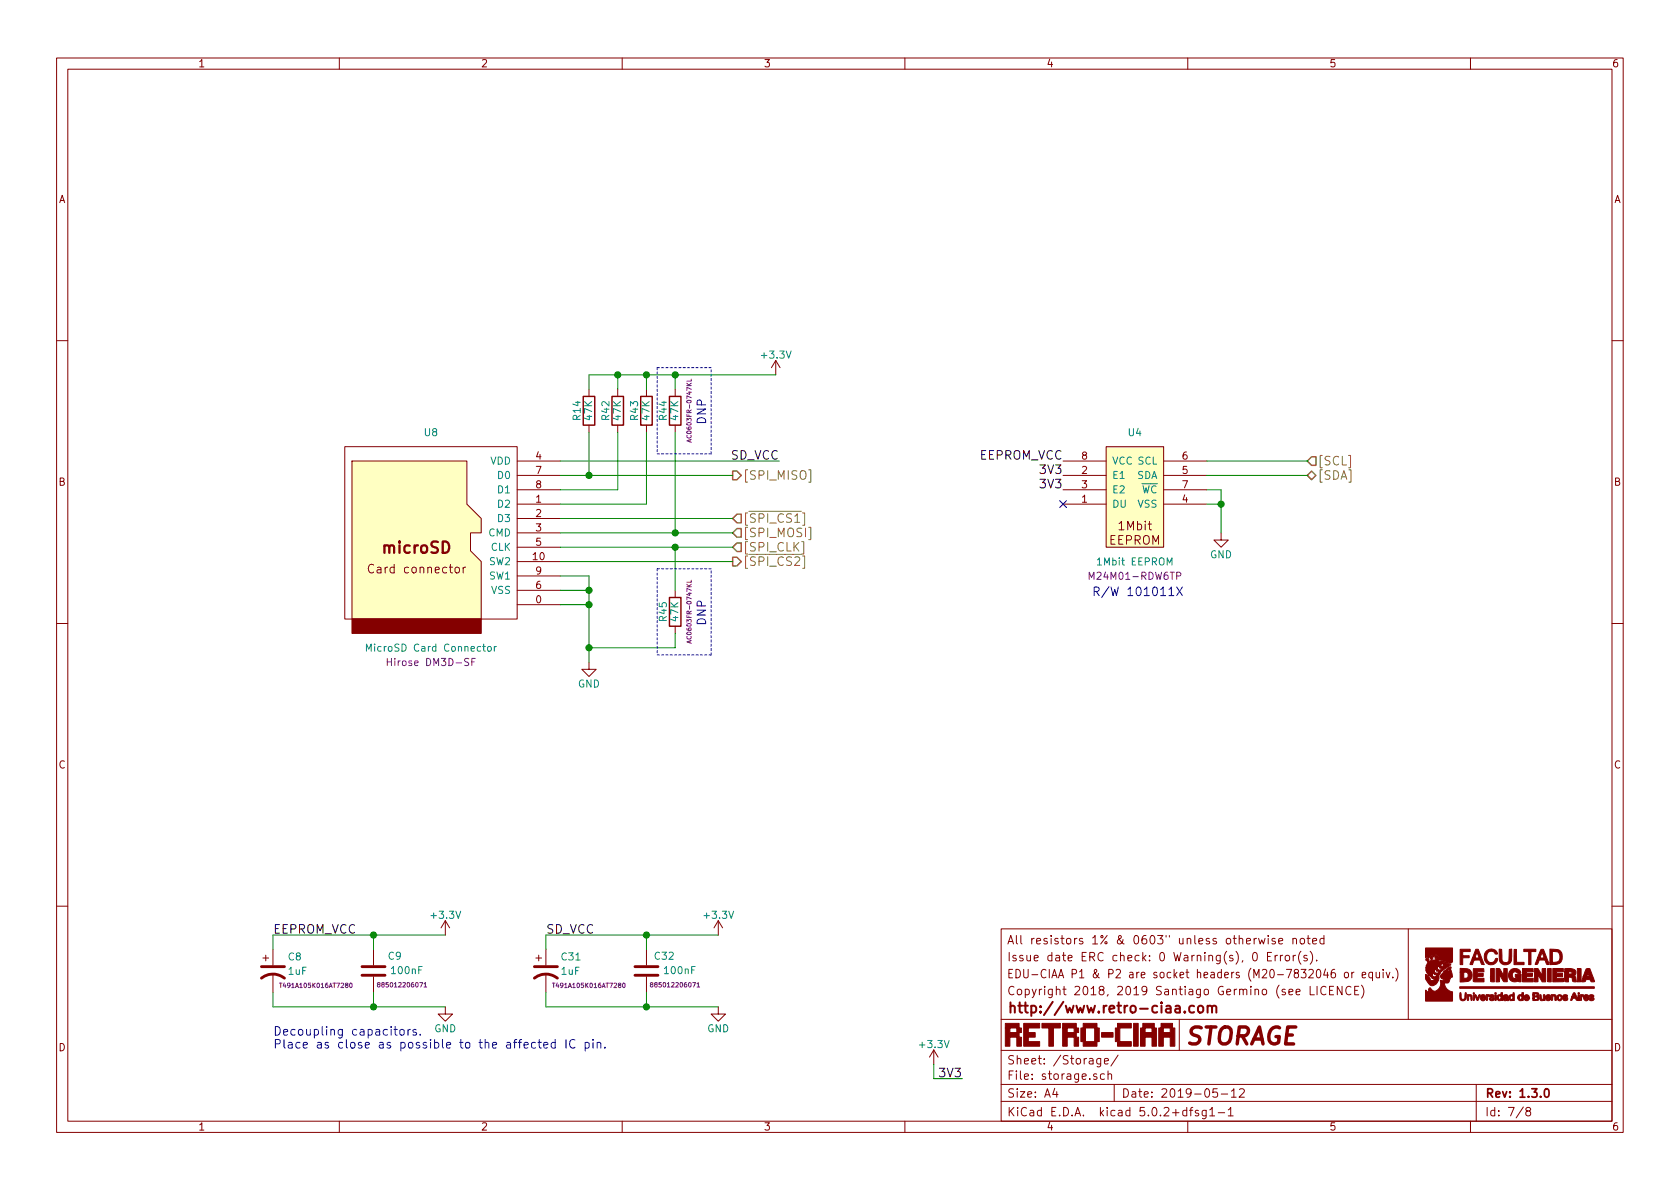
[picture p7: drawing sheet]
<svg xmlns="http://www.w3.org/2000/svg" width="297mm" height="210mm" viewBox="0 0 297 210" stroke-linecap="round" stroke-linejoin="round" font-family="sans-serif">
<g fill="none" stroke="#840000" stroke-width=".18">
<path d="M10 10.3h277v189.9h-277zM12 12.2h273v186.1h-273zM60 10.3v1.9M110 10.3v1.9M160 10.3v1.9M210 10.3v1.9M260 10.3v1.9M10 60.2h2M61 79h30.4v30.5h-30.4zM104.1 68.8v1.3M104.1 75.2v1.2M109.2 68.8v1.3"/>
<path d="M109.2 75.2v1.2M114.3 68.8v1.3M114.3 75.2v1.2M119.4 68.8v1.3M119.4 75.2v1.2M137.2 63.7l-.8 1.3M137.2 63.7v2.6M137.2 63.7l.7 1.3M195.6 79h10.1v17.8h-10.1zM285 60.2h2M62.2 81.5h20.3v7.6l2.6 2.6v2.5h-1.9v3.2l1.9 1.9v10.2h-22.9zM66.1 99.9a.62 .62 0 0 0-.8 0 .62 .62 0 0 0-.2 .8 .56 .56 0 0 0 .3 .5 .56 .56 0 0 0 .7 0"/>
<path d="M91.4 89.1h7.7M91.4 84.1h7.7M91.4 86.6h7.7M91.4 81.5h7.7M91.4 99.3h7.7M91.4 91.7h7.7M91.4 94.2h7.7M91.4 96.8h7.7M188 89.1h7.6M188 84.1h7.6M188 86.6h7.6M188 81.5h7.6"/>
<path d="M205.7 89.1h7.7M205.7 84.1h7.7M205.7 86.6h7.7M205.7 81.5h7.7M215.9 94.2v1.3h1.3l-1.3 1.3-1.3-1.3h1.3M10 110.3h2M80.5 100.4l.4-.1 .3 .3v.4l-.3 .3-.3-.1-.2-.2zM81.9 100.3v1M82.3 100.3l-.4 .3M91.4 106.9h7.7M91.4 104.4h7.7M91.4 101.8h7.7"/>
<path d="M104.1 117.1v1.3h1.3l-1.3 1.2-1.2-1.2h1.2M119.4 104.4v1.3M119.4 110.7v1.3M285 110.3h2M10 160.2h2M46.5 169.4h1M47 168.9v1M48.3 167.9v2.8M48.3 172.2v3.3M66 167.9v2.8M66 172.7v2.8M78.7 178v1.3h1.3l-1.3 1.3-1.2-1.3h1.2"/>
<path d="M78.7 162.8l-.7 1.3M78.7 162.8v2.5M78.7 162.8l.8 1.3M94.7 169.4h1.1M95.2 168.9v1M96.5 167.9v2.8M96.5 172.2v3.3M114.3 167.9v2.8M114.3 172.7v2.8M127 178v1.3h1.3l-1.3 1.3-1.3-1.3h1.3M127 162.8l-.8 1.3M127 162.8v2.5"/>
<path d="M127 162.8l.8 1.3M177 164.3h108v34h-108zM222.5 165.9l.3 1 .3-.7 .3 .7 .3-1M224.1 169.1h.5M224.2 165.4v.2M224.2 165.9v1M224.8 168.4h-.7v1.5h.7M225.5 166l-.4-.1-.2 .2v.3l.6 .1v.3h-.6M225.5 168.9v1M225.9 168.9l-.4 .3M226.1 166.4l.7-.1-.1-.3-.4-.1-.2 .2 .1 .7h.5M226.4 168.9v1"/>
<path d="M226.8 168.9l-.4 .2v.1M227.3 169.1l.2-.2 .4 .2 .1 .5-.1 .2-.4 .1-.2-.1zM228.6 166.1l.2-.2 .4 .1v.9M228.6 165.9v1M228.7 168.9v1M229.1 168.9l-.4 .3M229.9 166.1l.2-.2 .5 .2 .1 .5-.2 .2-.4 .1-.2-.1zM230 168.2a1.71 1.71 0 0 0 0 2.3M231.1 169l-.4-.1-.2 .2 .1 .3 .5 .1v.3h-.6M231.1 165.9h.5M231.3 165.4v1.3l.3 .2M231.6 168.2a1.71 1.71 0 0 1 0 2.3"/>
<path d="M231.6 174.4v1.5h.8M232.1 166.4l.7-.1-.1-.3-.4-.1-.2 .2 .1 .7h.5M232.8 169.8v.1M232.9 171.6l.2-.2a.89 .89 0 0 1 .1 1.5l-.4-.3-.1-.6zM232.9 174.4v1.5M234.1 166l-.4-.1-.3 .3 .1 .6 .2 .1 .4-.1M234.1 165.4v1.5M234.4 171.3l-.4 1.1h.9M234.4 174.6a.59 .59 0 0 0-.7 0 .59 .59 0 0 0-.2 .7 .56 .56 0 0 0 .3 .5 .56 .56 0 0 0 .6 0M234.7 171.9v1M235.1 175.1h.5M235.8 174.4h-.7v1.5h.7"/>
<path d="M236 171.4a.55 .55 0 0 0-.6 .7v.7l.2 .1 .5-.1v-.5l-.1-.2-.4-.1-.2 .3M237.3 174.4v1.5l-.9-1.5v1.5M237.8 172.1l.4-.2 .2 .3v.4l-.2 .3-.4-.1-.1-.2zM238.9 174.6a.59 .59 0 0 0-.8 0 .59 .59 0 0 0-.2 .7 .56 .56 0 0 0 .3 .5 .56 .56 0 0 0 .7 0M239 171.9v1M239.4 171.9l-.3 .2-.1 .1M239.5 175.1h.5M240.2 174.4h-.7v1.5h.7M240.7 174.2a1.71 1.71 0 0 1 0 2.3M240.8 172.4l.7-.1-.1-.3-.4-.1-.2 .2 .1 .7h.5M242.7 172l-.4-.1-.3 .3 .1 .6h.6M242.7 171.9v1.5"/>
<path d="M243.3 171.9l.1 .9 .3 .1 .2-.1M243.9 171.9v1M244.6 171.4v.2M244.6 171.9v1M245.1 171.9l.3 1 .3-1M246.3 172.8v.1M246.8 171.2a1.88 1.88 0 0 1 0 2.3M249 164.3v16M285 160.2h2M60 198.3v1.9M110 198.3v1.9M160 198.3v1.9"/>
<path d="M165.1 185.7l-.8 1.2M165.1 185.7v2.5M165.1 185.7l.8 1.2M177 194.8h108M177 191.8h108M177 185.7h108M177 180.3h108M186.5 192.5l-.4 1h1M186.8 193v1M193.9 190l-.4-.1-.2 .2 .1 .2 .5 .1v.4h-.6M194.6 187.2v1.3l-.3 .2-.3-.1M194.6 187.2h-.4l-.3 .2 .1 .6 .2 .2 .4-.1"/>
<path d="M195.3 190l-.5-.1-.2 .3v.5l.2 .2 .5-.1M195.3 187.7l.7-.2-.1-.3h-.4l-.2 .2v.7h.6M195.9 190l.2-.1 .4 .1v.9M195.9 189.4v1.5M197 191.8v3M197.7 186.6l-1.3 1.9M210 198.3v1.9M210.3 196.3h.6M210.9 195.8l-.4 .3v1.2M211.9 196.4l-.4-.1-.2 .2 .1 .3 .5 .1v.4h-.6M213.3 196.3v1.3l-.3 .2h-.4M213.3 196.4l-.5-.1-.3 .3 .1 .6 .2 .1h.5"/>
<path d="M213.9 196.3l.4-.5v1.5M213.9 197.3h.9M215.2 192.5h-.7l-.1 .7 .3-.1 .5 .1 .1 .2-.1 .5-.2 .1-.6-.1M215.4 196.8h1.1M215.9 193.5h1.2M217.2 196.3l.4-.5v1.5M217.2 197.3h.8M217.7 193l.5-.5v1.5M217.7 194h.9M219.2 192.7l.2-.2h.3l.2 .2 .1 .3-.9 1h.9M260 198.3v1.9M261 191.8v6.5"/>
<path d="M269.3 195.8l-1.2 1.9M270.1 196.5l-.3-.2v-.2l.3-.3h.3l.2 .3v.2l-.7 .2a.48 .48 0 0 0-.1 .7l.3 .1 .5-.1a.48 .48 0 0 0-.2-.7"/>
</g>
<path d="M273.2 192.7l.3-.2a.94 .94 0 0 1 0 1.5l-.4-.3-.1-.6z" fill="none" stroke="#840000" stroke-width=".3"/>
<path d="M209.5 178.9l.1 .1-.1 .1-.1-.1 .1-.1v.2M211.1 177.9l-.5-.1-.3 .4v.5l.1 .3 .2 .1 .5-.1M211.9 178a.49 .49 0 0 1 .5-.2 .49 .49 0 0 1 .4 .4v.5a.48 .48 0 0 1-.5 .4 .48 .48 0 0 1-.5-.4zM213.5 178a.45 .45 0 0 1 .8 .1v1M213.5 177.8v1.3M214.3 178.1l.3-.3 .4 .1 .1 1.2" fill="none" stroke="#840000" stroke-width=".36"/>
<g fill="#840000" stroke="#840000" stroke-width=".18">
<path d="M255.3 171.7l.5-.1-.1-.1 .1-.2 .7-.3 .1 .2-.6 .3 .2 .4v-.3l.3-.1 .3 1.3a1.12 1.12 0 0 0-.6 .9l-.2 .1h-.5a1.51 1.51 0 0 0 1.3 1.6v1.6h-4.8l.1-1.9 .2 .2 .4 .1a.41 .41 0 0 1-.1-.4 .41 .41 0 0 1 .3-.3 .87 .87 0 0 0 .8 .6 .87 .87 0 0 0 .8-.6 1.53 1.53 0 0 0 .2-1.3h.5l.1-.2a.51 .51 0 0 1-.6-.3 .51 .51 0 0 1 .3-.7z"/>
<path d="M258.2 175.5l.1 .1a1.26 1.26 0 0 0 .3 1.1 .44 .44 0 0 0 .4-.6l.1-.6a.81 .81 0 0 1 .1 1 .81 .81 0 0 1-.8 .4 1.43 1.43 0 0 1-.2-1.4z"/>
<path d="M261.8 176a.45 .45 0 0 1 .6-.1 .45 .45 0 0 1 .2 .6h-.6l.3 .3 .3-.2a.46 .46 0 0 1-.6 .4 .46 .46 0 0 1-.3-.7l.7-.1-.2-.1-.4 .1z"/>
<path d="M262.8 175.9h.5a.53 .53 0 0 1 .8 .3h-.5l.6 .2a.41 .41 0 0 1-.4 .6 .41 .41 0 0 1-.5-.4l.7 .1-.5-.3-.2-.3a.67 .67 0 0 0-.4 .8l-.1-.1z"/>
<path d="M264.8 176l.5-.1 .1-.3 .3-.1v1.4h-.4a.52 .52 0 0 1-.7-.5h.3l.1 .3h.3a.32 .32 0 0 0 0-.6h-.3l-.1 .3h-.3z"/>
<path d="M265.8 176a.49 .49 0 0 1 .7-.1 .49 .49 0 0 1 .1 .7l.1 .4-.4-.1a.39 .39 0 0 1-.6-.2h.5l.2-.2-.7 .2 .2-.3 .4-.2-.1-.1-.3 .2z"/>
<path d="M266.8 176.1l.7-.2v-.3h.2v1.3h-.1a.57 .57 0 0 1-.9-.5h.3l.2 .4a.31 .31 0 0 0 .3-.4 .31 .31 0 0 0-.4-.2l-.1 .2h-.3z"/>
<path d="M268.5 176l.6-.1v-.3l.3-.1v1a.45 .45 0 0 1-.3 .5 .45 .45 0 0 1-.5-.1l-.3-.5h.3l.1 .3h.2l.2-.1v-.2v-.2l-.3-.1-.2 .3h-.3z"/>
<path d="M269.5 176.1a.53 .53 0 0 1 .7-.2 .53 .53 0 0 1 .3 .6l-.8 .1 .2 .2 .4-.2a.46 .46 0 0 1-.6 .4 .46 .46 0 0 1-.3-.7l.1-.1h.6l-.2-.1-.4 .1z"/>
<path d="M272.3 175.9l.2 .1 .1 .7 .2-.1 .1-.7h.2l.1 1h-.2a.47 .47 0 0 1-.6 0 .47 .47 0 0 1-.1-.6z"/>
<path d="M273.4 176.1a.46 .46 0 0 1 .6-.2 .46 .46 0 0 1 .2 .6l-.7 .1 .2 .2 .5-.2a.5 .5 0 0 1-.7 .3 .5 .5 0 0 1-.2-.7h.6l-.2-.1-.4 .1z"/>
<path d="M275.4 176a.52 .52 0 0 1 .8 .1 .52 .52 0 0 1-.2 .8 .52 .52 0 0 1-.7-.3v-.2h.2l.1 .2 .2 .2 .2-.4-.2-.3-.2 .1-.1 .2h-.2z"/>
<path d="M276.4 176l.4-.1 .3 .1v.2l-.5-.1 .1 .1a.41 .41 0 0 1 .4 .2 .41 .41 0 0 1 0 .5l-.3 .1-.4-.2v-.2l.3 .1 .3-.1-.6-.2z"/>
<path d="M280.1 176a.45 .45 0 0 1 .6-.1 .45 .45 0 0 1 .2 .6h-.6a.32 .32 0 0 0 .2 .2 .32 .32 0 0 0 .3-.1 .47 .47 0 0 1-.6 .4 .47 .47 0 0 1-.2-.8h.7l-.2-.1-.5 .1z"/>
<path d="M281 176a.43 .43 0 0 1 .5-.1 .43 .43 0 0 1 .3 .3h-.5l.5 .3a.42 .42 0 0 1-.3 .5 .42 .42 0 0 1-.5-.4 .29 .29 0 0 0 .5 0l-.5-.3z"/>
<path d="M259.4 175.9h.6l.2 .1a.81 .81 0 0 1 0 .9l-.3-.8-.2 .1-.1 .7h-.1z"/>
<path d="M260.5 175.9h.2v.3l-.1 .7-.1-.1z"/>
<path d="M260.8 175.9l.2 .1 .2 .6 .3-.7h.2v.1a.93 .93 0 0 1-.5 .9z"/>
<path d="M264.3 175.9h.1a.86 .86 0 0 1 .1 1l-.2-.1z"/>
<path d="M271 175.5h.4a.47 .47 0 0 1 .6 .1 .47 .47 0 0 1 .1 .6 .48 .48 0 0 1 0 .6 .48 .48 0 0 1-.6 .1h-.5v-.4h.3a.33 .33 0 0 0 .3 .3 .33 .33 0 0 0 .3-.3v-.1l-.4-.1h-.2v.2h-.3v-.6h.3v.2h.1l.4-.2-.3-.1-.5 .1z"/>
<path d="M274.3 175.9a.65 .65 0 0 1 .9 .3v.7h-.3a.63 .63 0 0 0-.1-.8l-.2 .1-.1 .7h-.2z"/>
<path d="M278.2 175.6h.3l.5 1.2v-.9h.2l.1 1h-.5a.56 .56 0 0 0-.7-.3l-.1 .3h-.3a.55 .55 0 0 1 .7-.6l-.1-.5-.1 .4h-.3z"/>
<path d="M279.4 175.9h.5l.1 .1a.91 .91 0 0 0-.4 .9l-.2-.1z"/>
<path d="M260.5 175.6h.2v.1h-.2z"/>
<path d="M264.3 175.6h.2v.1h-.2z"/>
<path d="M279 175.6h.2v.1h-.2z"/>
<path d="M258.1 174.5h23.8v.3h-23.8z"/>
<path d="M252 167.6h4.8v2.5a1.08 1.08 0 0 1-1.4-.1l-.8-.2h-.2v.3a1.02 1.02 0 0 1 1 .1l1.1 .4-.5 .4a2.37 2.37 0 0 0-1.7 2.4 .99 .99 0 0 1-1.6 .7l-.2-.3a1.23 1.23 0 0 1-.4-1.5l.7 .7a.37 .37 0 0 0 .4 .4 .37 .37 0 0 0 .4-.4h-.3l-.8-.6h.7a.38 .38 0 0 0 .4 .3 .38 .38 0 0 0 .4-.3l-.4-.1-.2-.2-.2 .3h-.7l-.4-.7h1.5a.38 .38 0 0 0 .3 .4 .38 .38 0 0 0 .5-.3l-.4-.1-.2-.3-.2 .3-1.5-.1v-.5h2a.35 .35 0 0 0 .3 .4 .35 .35 0 0 0 .4-.3h-.2l-.2-.4-.3 .3h-2l.1-.3h2.6a.27 .27 0 0 0 .3 0 .27 .27 0 0 0 .1-.3h-.3l-.1 .3h-2.6a1.52 1.52 0 0 1 1.7-1.1 .45 .45 0 0 0 .4-.5 .45 .45 0 0 0-.6-.3l-.2 .3a.45 .45 0 0 0-.5-.3 .45 .45 0 0 0-.4 .5l-.6-.1z"/>
<path d="M258.2 171.2l.6 .1a1.21 1.21 0 0 1 1.5 1.1 1.21 1.21 0 0 1-1.5 1.2l-.6 .1v-1.8h.6v1.1a.58 .58 0 0 0 .8-.6 .58 .58 0 0 0-.8-.5h-.6z"/>
<path d="M260.5 171.3h1.8l.1 .6h-1.2l.1 .2h1l-.1 .6h-1v.3h1.2v.6h-1.9z"/>
<path d="M263.6 171.3h.6v2.3h-.6z"/>
<path d="M264.5 171.3h.6l.7 1.1 .1-1.1h.6v2.3a.73 .73 0 0 1-1-.6l-.3-.6-.1 1.2h-.6z"/>
<path d="M267.1 171.6a1.1 1.1 0 0 1 1.8 .5h-.5a.56 .56 0 0 0-.8-.1 .56 .56 0 0 0-.1 .8 .56 .56 0 0 0 .9 0h-.5v-.5h1.1l-.1 1.3-.5-.1a1.19 1.19 0 0 1-1.5-.3 1.19 1.19 0 0 1 .2-1.6z"/>
<path d="M269.2 171.3h1.9v.6h-1.2l.1 .2h1l-.1 .6h-1v.3h1.2v.6h-1.9z"/>
<path d="M271.3 171.3h.6l.7 1.2 .1-1.2h.6v2.3h-.6l-.8-1.3v1.3h-.6z"/>
<path d="M273.6 171.3h.7v2.3h-.7z"/>
<path d="M274.5 171.3h1.9v.6h-1.2l.1 .2h1v.6h-1.1v.3h1.3l-.1 .6h-1.9z"/>
<path d="M276.7 171.3h.5a1.35 1.35 0 0 1 1.4 .5v.3l-.2 .4 .2 .4 .1 .7a.5 .5 0 0 1-.7-.2v-.3a.55 .55 0 0 0-.7-.3v.8h-.6v-1.7h.6v.3h.5l.2-.2-.3-.1h-1z"/>
<path d="M278.9 171.3h.7v2.3h-.7z"/>
<path d="M280.4 171.3h.7l.8 2.2a.45 .45 0 0 1-.5 .1 .45 .45 0 0 1-.3-.4 .52 .52 0 0 0-.8 .3l-.7 .1 .3-.9h1l-.1-.6-.2 .6h-.7z"/>
<path d="M262.8 168.1a1.09 1.09 0 0 1 1.2-.3 1.09 1.09 0 0 1 .7 .9h-.3a.85 .85 0 0 0-1.1-.4 .85 .85 0 0 0-.5 1.1 .83 .83 0 0 0 .8 .8 .83 .83 0 0 0 .9-.7h.2a1.16 1.16 0 0 1-1.1 1.2 1.16 1.16 0 0 1-1.2-1.3 1.42 1.42 0 0 1 .4-1.3z"/>
<path d="M265.1 167.8l.4 .1 .1 1.4a.7 .7 0 0 0 .3 .9 .7 .7 0 0 0 .9-.3l.1-2 .4-.1v1.3a1.14 1.14 0 0 1-1 1.5 1.14 1.14 0 0 1-1.2-1.3z"/>
<path d="M258.2 167.9h1.7v.4h-1.3v.7h1.2v.4h-1.2v1.2h-.4z"/>
<path d="M260.9 167.9h.5l1 2.7-.4-.1-.3-.7h-1.1l-.3 .8-.4-.1 .4-1.1 1.2-.1-.3-.9-.4 1h-.5z"/>
<path d="M267.7 167.9h.4v2.3h1.4v.4h-1.8z"/>
<path d="M269.4 167.9h2.2v.4h-.9v2.3h-.4v-2.3h-.9z"/>
<path d="M272.4 168l.5-.1 1 2.5a.26 .26 0 0 1-.3 .2 .26 .26 0 0 1-.2-.2l-.3-.6h-1l-.1 .3a.38 .38 0 0 1-.2 .4 .38 .38 0 0 1-.4 0l.5-1.1h1.1l-.3-1-.4 1h-.4z"/>
<path d="M274 167.8l.7 .1a1.28 1.28 0 0 1 1.3 .4 1.28 1.28 0 0 1 .2 1.3 1.29 1.29 0 0 1-1.6 1h-.6v-.4h.5a1 1 0 0 0 1-.2 1 1 0 0 0 .3-1 .69 .69 0 0 0-.9-.7l-.4-.1v2h-.5z"/>
<path d="M252.1 169.5a.39 .39 0 0 1 .6 .2 .39 .39 0 0 1-.2 .5l-.4-.4z"/>
<path d="M252.9 169a.33 .33 0 0 1 .5 .3 .33 .33 0 0 1-.4 .4l-.2-.4z"/>
<path d="M253.7 169.1l.2-.2a.33 .33 0 0 1 .3 .4 .33 .33 0 0 1-.5 .2z"/>
<path d="M177.7 181h2.5v.8h.4v.8h-.4v.8h.4v1.6h-.8v-1.6h-1.2v1.6h-.9v-3.2h.9v.8h1.2v-.8h-2.1z"/>
<path d="M181 181h2.8v.8h-2v.8h1.2v.8h-1.2v.8h2v.8h-2.8z"/>
<path d="M184.2 181h3.3v.8h-1.2v3.2h-.9v-3.2h-1.2z"/>
<path d="M187.9 181h2.4v.8h.4v.8h-.4v.8h.4v1.6h-.8v-1.6h-1.2v1.6h-.8v-3.2h.8v.8h1.2v-.8h-2z"/>
<path d="M191.5 181h2.5v.8h.4v2.4h-.4v.8h-2.5v-.8h-.4v-2.4h.8v2.4h1.6v-2.4h-2z"/>
<path d="M197.6 181h2.4v.8h-2v2.4h2v.8h-2.4v-.8h-.4v-2.4h.4z"/>
<path d="M200.4 181h.8v4h-.8z"/>
<path d="M202.1 181h2v.8h.4v3.2h-.8v-1.6h-1.2v1.6h-.8v-3.2h.8v.8h1.2v-.8h-1.6z"/>
<path d="M205.3 181h2v.8h.4v3.2h-.8v-1.6h-1.2v1.6h-.8v-3.2h.8v.8h1.2v-.8h-1.6z"/>
<path d="M194.8 182.6h2v.8h-2z"/>
<path d="M62.2 109.5h22.9v2.5h-22.9z"/>
</g>
<g fill="#ffffc2" stroke="#ffffc2" stroke-width=".18">
<path d="M195.6 79h10.1v17.8h-10.1z"/>
<path d="M62.2 81.5h20.3v7.6l2.6 2.6v2.5h-1.9v3.2l1.9 1.9v10.2h-22.9z"/>
</g>
<g fill="none" stroke="#840084" stroke-width=".18">
<path d="M122 77.8v.4M122.2 77.7l-.8 .2 .8 .3M122.2 67.1v.3h-.8M68.5 116.4v1.3M68.5 117h.7M83.4 117h.4M84 116.4h-.6v1.3M122 113.3v.4M122.2 113.3l-.8 .2 .8 .3M122.2 102.6v.4h-.8M192.6 102.5v-1.3l.4 .9 .4-.9v1.3M208.1 101.8h.6l.1-.2-.1-.3-.2-.1h-.4v1.3"/>
<path d="M49.4 173.9h.5M49.6 173.9v.7M61.9 173.9h.2a.39 .39 0 0 1 .2 .4 .39 .39 0 0 1-.4 .3l-.1-.3zM66.9 174.1l-.2-.2 .1-.1h.4a.31 .31 0 0 1-.4 .4v.3h.2l.2-.1-.2-.3M75 174l.2-.2v.7M75 174.5h.4M97.7 173.9h.4M97.9 173.9v.7M110.1 173.9h.2a.39 .39 0 0 1 .2 .4 .39 .39 0 0 1-.3 .3l-.1-.3zM115.1 174.1l-.1-.2v-.1h.4a.31 .31 0 0 1-.4 .4v.3h.3l.1-.1-.1-.3M123.2 174l.3-.2v.7M123.2 174.5h.5"/>
</g>
<g fill="none" stroke="#0000c2" stroke-width=".18">
<path d="M206.7 104.2l.4-.4v1.5M206.7 105.3h.8M208.1 103.8l1 1.5M209.1 103.8l-1 1.5M70.7 182.2l.3-.2 .4 .2 .1 .5-.2 .3-.3 .1-.3-.2zM72.1 182v1.1M72.6 182l-.3 .1-.2 .2M73.6 182.1a.37 .37 0 0 0-.6 .1l.1 .3 .6 .2-.3 .4-.4-.1M74.3 182.9v.2M94.7 184.4l-.4-.1-.3 .1v.8a.48 .48 0 0 0 .7 .1M95.1 184.3h.6M95.4 183.8v1.3l.3 .2"/>
<path d="M96.1 184.8l.8-.1-.1-.3-.4-.1-.3 .2 .1 .8h.6M98.2 184.4l-.5-.1-.2 .3 .1 .7h.6M98.2 183.8v1.5M100.1 183.8v1.5M101.7 183.9a.62 .62 0 0 0-.8 .1 .62 .62 0 0 0-.2 .7 .57 .57 0 0 0 .3 .6 .57 .57 0 0 0 .7-.1M103.5 184.4l.4-.1 .2 .1v.8a.48 .48 0 0 1-.6 .1M103.5 184.3v1.5M104.9 183.8v.1M104.9 184.3v1M105.6 184.4l.2-.1 .4 .1v.9M105.6 184.3v1M107 185.2v.1"/>
</g>
<path d="M46.2 173a3.3 3.3 0 0 1 4.1 0M46.2 170.9h4.1M64 170.9h4.1M64 172.5h4.1M94.5 173a3.3 3.3 0 0 1 4.1 0M94.5 170.9h4.1M112.3 170.9h4M112.3 172.5h4" fill="none" stroke="#840000" stroke-width=".51"/>
<path d="M129.5 98.5h.8l.8 .8-.8 .8h-.8zM129.5 83.3h.8l.8 .8-.8 .7h-.8zM130.3 90.9h.8v1.6h-.8l-.8-.8zM130.3 93.5h.8v1.5h-.8l-.8-.8zM130.3 96h.8v1.5h-.8l-.8-.7zM231.1 84.1l.8-.8 .8 .8-.8 .7zM231.9 80.8h.8v1.5h-.8l-.8-.8z" fill="none" stroke="#848400" stroke-width=".25"/>
<path d="M187.4 88.5l1.2 1.3M188.6 88.5l-1.2 1.3" fill="none" stroke="#000084" stroke-width=".18"/>
<path d="M141.8 95.8h.3v2.2h-.3M141.9 90.7h.4v2.2h-.4M141.9 98.3h.4v2.2h-.4M143 93.2h.4v2.2h-.4M143 83.1h.4v2.2h-.4" fill="none" stroke="#848400" stroke-width=".18"/>
<path d="M64.8 115.2v-1.3l.4 .9 .4-.9v1.3M86.3 114.4l.3-.1 .3 .2-.2 .6-.3 .1-.1-.2zM87.4 114.3v.9M87.8 114.3l-.4 .2" fill="none" stroke="#008484" stroke-width=".18"/>
<path d="M103.1 70.1h2.1v5.1h-2.1zM108.2 70.1h2v5.1h-2zM113.3 70.1h2v5.1h-2zM118.4 70.1h2v5.1h-2zM118.4 105.7h2v5h-2z" fill="none" stroke="#840000" stroke-width=".25"/>
<g fill="none" stroke="#008400" stroke-width=".18">
<path d="M104.1 76.4v7.7M109.2 76.4v10.2h-10.1M109.2 66.3v2.5M114.3 76.4v12.7h-15.2M114.3 66.3v2.5M119.4 66.3v2.5M119.4 76.4v17.8M137.2 66.3h-33.1v2.5M99.1 81.5h38.7M99.1 84.1h30.4M99.1 91.7h30.4M99.1 96.8h30.4"/>
<path d="M99.1 94.2h30.4M99.1 99.3h30.4M119.4 96.8v7.6M213.4 81.5h17.7M213.4 84.1h17.7M213.4 86.6h2.5v7.6M213.4 89.1h2.5M99.1 101.8h5v15.3M99.1 104.4h5M99.1 106.9h5M119.4 112v2.5h-15.3M48.3 175.5v2.5h30.4"/>
<path d="M66 165.3v2.6M66 175.5v2.5M78.7 165.3h-30.4v2.6M96.5 175.5v2.5h30.5M114.3 165.3v2.6M114.3 175.5v2.5M127 165.3h-30.5v2.6M165.1 188.2v2.5h5.1"/>
</g>
<g fill="#008400" stroke="#008400" stroke-width=".25">
<circle cx="66" cy="178" r=".51"/>
<circle cx="66" cy="165.3" r=".51"/>
<circle cx="215.9" cy="89.1" r=".51"/>
<circle cx="104.1" cy="84.1" r=".51"/>
<circle cx="119.4" cy="94.2" r=".51"/>
<circle cx="104.1" cy="104.4" r=".51"/>
<circle cx="114.3" cy="178" r=".51"/>
<circle cx="114.3" cy="165.3" r=".51"/>
<circle cx="109.2" cy="66.3" r=".51"/>
<circle cx="114.3" cy="66.3" r=".51"/>
<circle cx="119.4" cy="66.3" r=".51"/>
<circle cx="104.1" cy="106.9" r=".51"/>
<circle cx="119.4" cy="96.8" r=".51"/>
<circle cx="104.1" cy="114.5" r=".51"/>
</g>
<path d="M116.2 65v15.3M125.7 65h-9.5M116.2 80.3h9.5M125.7 80.3v-15.3M116.2 115.8h9.5M116.2 100.6v15.2M125.7 115.8v-15.2M125.7 100.6h-9.5" fill="none" stroke="#0000c2" stroke-width=".18" stroke-dasharray=".4 .4"/>
<text font-size="4.2" fill="#840000" x="209.3" y="184.8">STORAGE</text>
<text font-size="2.8" fill="#840000" x="67.9" y="97.9">microSD</text>
<text font-size="2.5" fill="#840000" x="178" y="179.1">http://www.retro-ciaa.com</text>
<g font-size="2.1" fill="#0000c2">
<text x="124.8" y="75.2" transform="rotate(-90 124.8 75.2)">DNP</text>
<text x="193" y="105.4">R/W 101011X</text>
<text x="124.8" y="110.7" transform="rotate(-90 124.8 110.7)">DNP</text>
<text x="48.3" y="183.1">Decoupling capacitors.</text>
<text x="48.3" y="185.4">Place as close as possible to the affected IC pin.</text>
</g>
<g font-size="2.1">
<text x="129.2" y="81.3">SD_VCC</text>
<text x="173.1" y="81.3">EEPROM_VCC</text>
<text x="184.2" y="83.8">3V3</text>
<text x="184.2" y="86.4">3V3</text>
<text x="48.3" y="165.1">EEPROM_VCC</text>
<text x="96.5" y="165.1">SD_VCC</text>
<text x="166.4" y="190.5">3V3</text>
</g>
<g font-size="2.1" fill="#848400">
<text x="232.9" y="82.3">[SCL]</text>
<text x="131.3" y="84.8">[SPI_MISO]</text>
<text x="232.9" y="84.8">[SDA]</text>
<text x="131.3" y="92.5">[SPI_CS1]</text>
<text x="131.3" y="95">[SPI_MOSI]</text>
<text x="131.3" y="100.1">[SPI_CS2]</text>
<text x="131.3" y="97.5">[SPI_CLK]</text>
</g>
<g font-size="2.1" fill="#840000">
<text x="197.9" y="93.8">1Mbit</text>
<text x="65.8" y="101.4">Card connector</text>
<text x="196.1" y="96.3">EEPROM</text>
<text x="178" y="167">All resistors 1% &amp; 0603&quot; unless otherwise noted</text>
<text x="178" y="170">Issue date ERC check: 0 Warning(s), 0 Error(s).</text>
<text x="178" y="173">EDU-CIAA P1 &amp; P2 are socket headers (M20-7832046 or equiv.)</text>
<text x="178" y="176">Copyright 2018, 2019 Santiago Germino (see LICENCE)</text>
<text x="178" y="191">File: storage.sch</text>
<text x="178" y="188.2">Sheet: /Storage/</text>
<text x="178" y="197.4">KiCad E.D.A. kicad 5.0.2+dfsg1-1</text>
<text x="178" y="194.1">Size: A4</text>
<text x="198.2" y="194.1">Date: 2019-05-12</text>
<text x="262.5" y="194.1">Rev: 1.3.0</text>
<text x="262.5" y="197.4">Id: 7/8</text>
</g>
<g font-size="1.8" fill="#840000">
<text x="35" y="11.9">1</text>
<text x="85" y="11.9">2</text>
<text x="135" y="11.9">3</text>
<text x="185" y="11.9">4</text>
<text x="235" y="11.9">5</text>
<text x="285" y="11.9">6</text>
<text x="10.4" y="35.9">A</text>
<text x="285.4" y="35.9">A</text>
<text x="94.8" y="81.3">4</text>
<text x="94.8" y="83.8">7</text>
<text x="191.3" y="83.8">2</text>
<text x="191.3" y="81.3">8</text>
<text x="209.1" y="83.8">5</text>
<text x="209.1" y="81.3">6</text>
<text x="10.4" y="85.9">B</text>
<text x="94.8" y="88.9">1</text>
<text x="94.8" y="86.4">8</text>
<text x="191.3" y="88.9">1</text>
<text x="191.3" y="86.4">3</text>
<text x="209.1" y="88.9">4</text>
<text x="209.1" y="86.4">7</text>
<text x="285.4" y="85.9">B</text>
<text x="94.8" y="91.4">2</text>
<text x="94.8" y="94">3</text>
<text x="94.3" y="99.1">10</text>
<text x="94.8" y="96.5">5</text>
<text x="94.8" y="101.6">9</text>
<text x="94.8" y="106.7">0</text>
<text x="94.8" y="104.1">6</text>
<text x="10.4" y="135.9">C</text>
<text x="285.4" y="135.9">C</text>
<text x="10.4" y="185.9">D</text>
<text x="285.4" y="185.9">D</text>
<text x="35" y="199.9">1</text>
<text x="85" y="199.9">2</text>
<text x="135" y="199.9">3</text>
<text x="185" y="199.9">4</text>
<text x="235" y="199.9">5</text>
<text x="285" y="199.9">6</text>
</g>
<g font-size="1.8" fill="#008484">
<text x="134.8" y="63.4">+3.3V</text>
<text x="75.1" y="77.1">U8</text>
<text x="102.7" y="74.3" transform="rotate(-90 102.7 74.3)">R14</text>
<text x="104.7" y="74.3" transform="rotate(-90 104.7 74.3)">47K</text>
<text x="107.7" y="74.3" transform="rotate(-90 107.7 74.3)">R42</text>
<text x="109.8" y="74.3" transform="rotate(-90 109.8 74.3)">47K</text>
<text x="112.8" y="74.3" transform="rotate(-90 112.8 74.3)">R43</text>
<text x="114.9" y="74.3" transform="rotate(-90 114.9 74.3)">47K</text>
<text x="117.9" y="74.3" transform="rotate(-90 117.9 74.3)">R44</text>
<text x="119.9" y="74.3" transform="rotate(-90 119.9 74.3)">47K</text>
<text x="199.5" y="77.1">U4</text>
<text x="86.7" y="82.2">VDD</text>
<text x="196.6" y="82.2">VCC SCL</text>
<text x="88.2" y="89.8">D2</text>
<text x="88.2" y="84.7">D0</text>
<text x="88.2" y="87.2">D1</text>
<text x="196.6" y="89.8">DU</text>
<text x="196.6" y="84.7">E1</text>
<text x="196.6" y="87.2">E2</text>
<text x="201" y="84.7">SDA</text>
<text x="201.2" y="89.8">VSS</text>
<text x="201.8" y="87.2">WC</text>
<text x="86.4" y="94.9">CMD</text>
<text x="88.2" y="92.3">D3</text>
<text x="86.6" y="99.9">SW2</text>
<text x="86.8" y="97.4">CLK</text>
<text x="194.3" y="100">1Mbit EEPROM</text>
<text x="213.9" y="98.7">GND</text>
<text x="86.6" y="102.5">SW1</text>
<text x="86.9" y="105">VSS</text>
<text x="117.9" y="109.8" transform="rotate(-90 117.9 109.8)">R45</text>
<text x="119.9" y="109.8" transform="rotate(-90 119.9 109.8)">47K</text>
<text x="65.7" y="115.2">MicroSD Card Connector</text>
<text x="102.2" y="121.6">GND</text>
<text x="76.4" y="162.5">+3.3V</text>
<text x="124.7" y="162.5">+3.3V</text>
<text x="51" y="169.8">C8</text>
<text x="51" y="172.4">1uF</text>
<text x="68.7" y="169.7">C9</text>
<text x="69.4" y="172.3">100nF</text>
<text x="99.3" y="172.4">1uF</text>
<text x="99.3" y="169.8">C31</text>
<text x="115.8" y="169.7">C32</text>
<text x="117.6" y="172.3">100nF</text>
<text x="76.8" y="182.5">GND</text>
<text x="125" y="182.5">GND</text>
<text x="162.8" y="185.3">+3.3V</text>
</g>
<g font-size="1.8" fill="#840084">
<text x="193.2" y="102.5">M24M01-RDW6TP</text>
<text x="69.3" y="117.8">Hirose DM3D-SF</text>
</g>
<g font-size="1.1" fill="#840084">
<text x="122.3" y="77.5" transform="rotate(-90 122.3 77.5)">AC0603FR-0747KL</text>
<text x="122.3" y="113.1" transform="rotate(-90 122.3 113.1)">AC0603FR-0747KL</text>
<text x="50.1" y="174.7">T491A105K016AT7280</text>
<text x="67.4" y="174.6">885012206071</text>
<text x="98.3" y="174.7">T491A105K016AT7280</text>
<text x="115.7" y="174.6">885012206071</text>
</g>
</svg>
